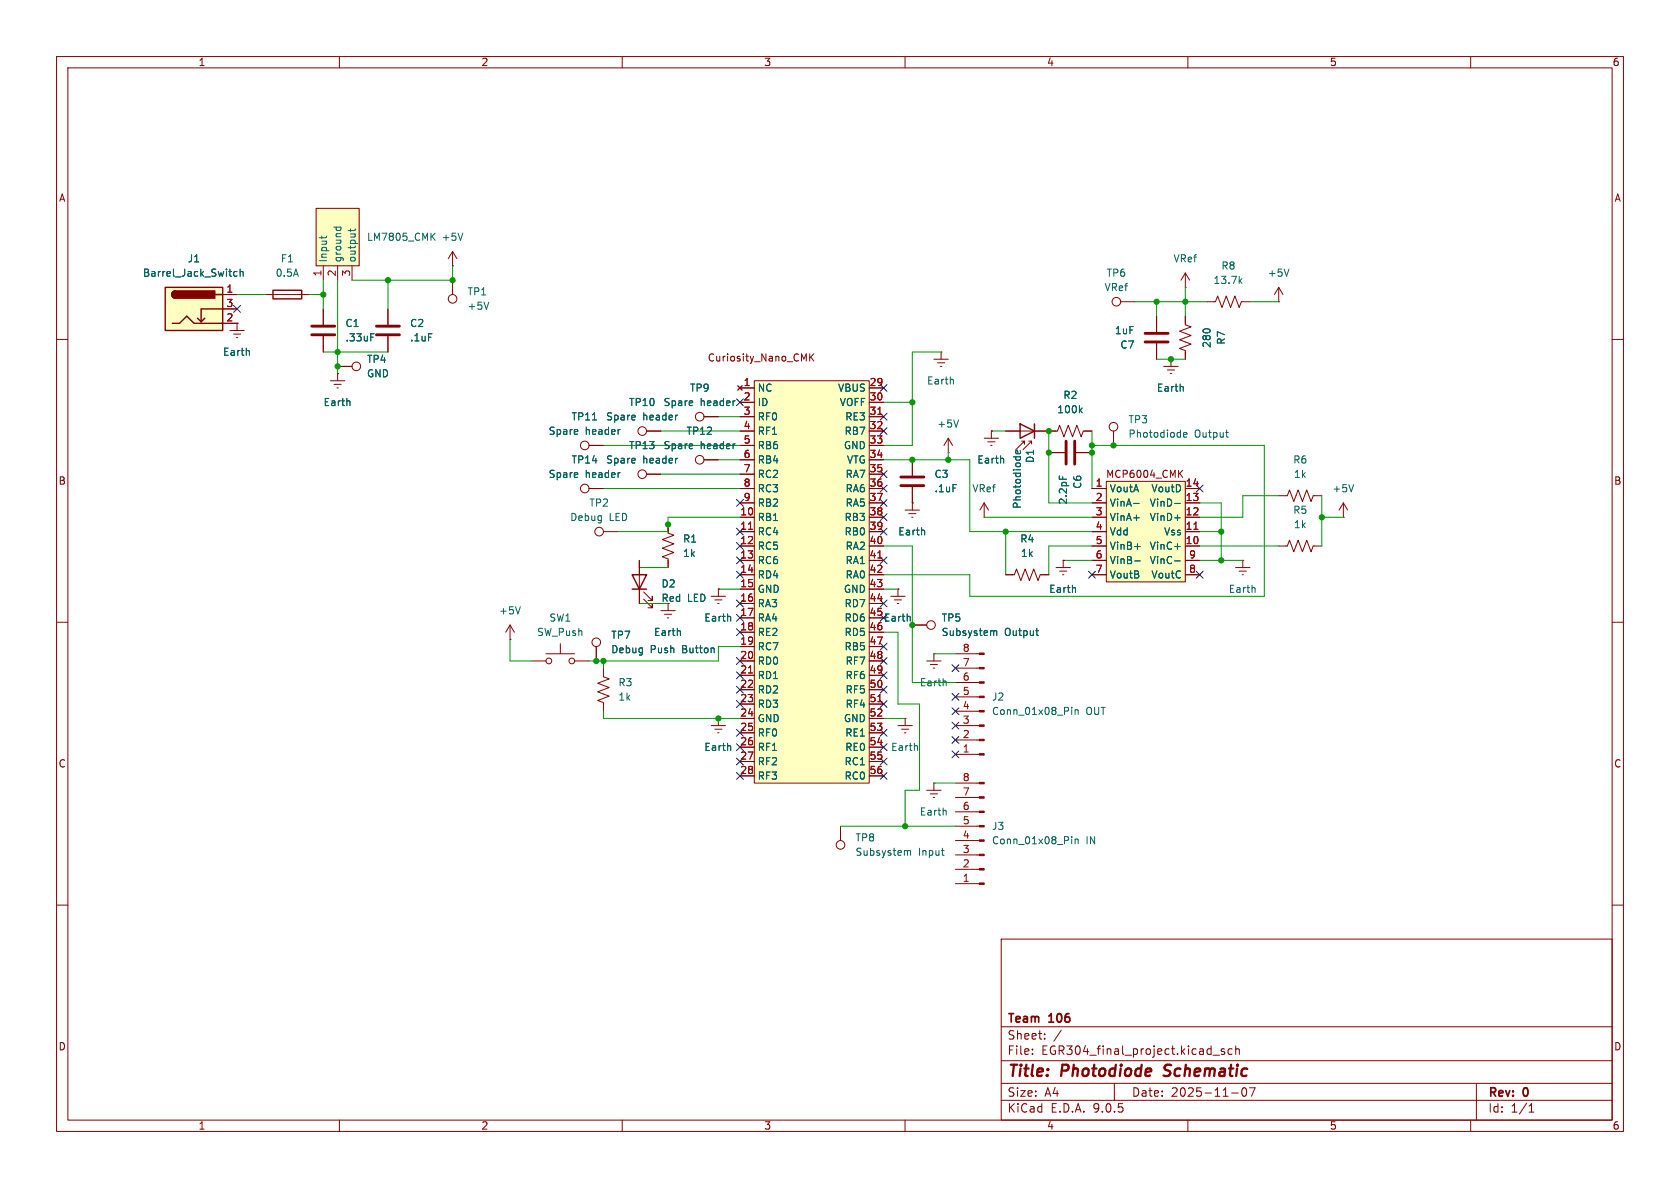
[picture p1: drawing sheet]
<svg xmlns="http://www.w3.org/2000/svg" width="297mm" height="210mm" viewBox="0 0 297 210" stroke-linecap="round" stroke-linejoin="round" font-family="sans-serif">
<g fill="none" stroke="#840000" stroke-width=".18">
<path d="M10 10h277v190h-277zM12 12h273v186h-273zM60 10v2M110 10v2M160 10v2M210 10v2M260 10v2M10 60h2M114.3 76.2h2.5M124.5 73.7h2.5M167.6 77.5l-.7 1.2M167.6 77.5l.8 1.2"/>
<path d="M167.6 77.5v2.5M174 77.5h2.5M174.6 78.1h1.3M175.1 78.7h.3M175.3 76.2h.1M175.3 76.2v1.3M177.8 76.2h9.1l.4-1 .8 2 .7-2 .8 2 .8-2 .7 2 .4-1h1.5M180.6 78h.5v.5v-.5l-1.5 1.5M181.9 78h.5M182.4 78.5v-.5l-1.6 1.5M285 60h2M124.5 81.3h2.5"/>
<path d="M161.3 81.3v2.8M161.3 86.1v2.8M167.6 80h.1M174 91.4h.1M174 88.9l-.8 1.3M174 88.9l.8 1.3M174 88.9v2.5M185.4 80h2.8M190.2 80h2.8M10 110h2M94 116.8h2.5M96.5 115.6h5.1"/>
<path d="M99.1 113.8v1.8M101.6 116.8h2.5M157.5 105.4h2.5M158.1 106h1.3M158.6 106.7h.3M158.7 104.1h.1M158.7 104.1v1.3M285 110h2M10 160h2M177 166h108v32h-108zM285 160h2M60 198v2"/>
<path d="M110 198v2M160 198v2M177 194.5h108M177 191.5h108M177 187.5h108M177 181.5h108M182.5 186.3v.1M182.5 185.5v.1M184.7 183.6v.1M184.7 182.8v.1M187.6 182.1l-1.3 2M197 191.5v3"/>
<path d="M210 198v2M214.5 186.5h1.1M216.5 185.5l-.4-.1-.2 .2 .1 .2 .5 .2v.3h-.6M217.7 193.2h1.2M217.8 185.5l-.4-.1-.3 .3v.4l.1 .2h.6M218.5 185.5l.2-.1 .3 .1 .1 .9M218.5 184.9v1.5M219.7 192.4l.2-.1a.81 .81 0 0 1 .6 .6 .81 .81 0 0 1-.3 .8l-.2 .1a.81 .81 0 0 1-.3-1.4zM220.9 192.3h1l-.7 1.5M260 198v2M261 191.5v6.5M270.3 196.6h.9"/>
<path d="M270.3 195.5l.4-.4v1.5"/>
<circle cx="113.5" cy="76.2" r=".76"/>
<circle cx="123.7" cy="73.7" r=".76"/>
<circle cx="123.7" cy="81.3" r=".76"/>
<circle cx="97" cy="116.8" r=".51"/>
<circle cx="101.1" cy="116.8" r=".51"/>
</g>
<path d="M205.7 190.1l.3 .1M206 188.4l-.1 .4v.2" fill="none" stroke="#840000" stroke-width=".4"/>
<path d="M188.5 78v4M190 78v4M159.3 85.9h4M159.3 84.3h4" fill="none" stroke="#840000" stroke-width=".51"/>
<path d="M119.7 73.4h.1M129.8 70.9h.2M129.8 78.5h.2M169.5 74.2l-.5 1.3M180.4 79.7v.3l-.2 .2-.6-.1v-.4l.3-.1 .1 .6M191 72.5l.3 .5M191.3 72.1l-.5 .5M177.4 81.1v.8M187.3 84.1v.6M160.9 109v.8" fill="none" stroke="#006464" stroke-width=".18"/>
<path d="M180.3 74.9l2.6 1.3-2.6 1.3zM182.9 74.9v2.6" fill="none" stroke="#840000" stroke-width=".25"/>
<path d="M195.6 85.1h13.9v17.8h-13.9z" fill="#ffffc2"/>
<g fill="none" stroke="#840000" stroke-width=".18">
<path d="M104.1 78.7h2.6M104.1 86.4h2.6M106.7 94h2.5M114.3 83.8h2.5M193 86.4h2.6M193 88.9h2.6M193 91.4h2.6M193 94h2.6M193 96.5h2.6M193 99.1h2.6M195.6 85.1h13.9v17.8h-13.9zM208.5 83.7l.6 .7"/>
<path d="M209.1 83.1l-.7 .8M209.5 86.4h2.6M209.5 88.9h2.6M209.5 91.4h2.6M209.5 94h2.6M209.5 96.5h2.6M209.5 99.1h2.6M90.2 113h.1M90.2 110.5l-.8 1.3M90.2 110.5l.7 1.3M90.2 110.5v2.5M105.4 114.3v2.5"/>
<path d="M106.7 118.1v1.5l1 .4-2 .8 2 .7-2 .8 2 .8-2 .7 1 .4v1.5M116.8 108h2.6M117.5 108.6h1.2M118 109.2h.2M118.1 106.7v1.3M125.7 105.4h2.6M126.4 106h1.2M126.9 106.7h.2M127 104.1h.1M127 104.1v1.3M161.3 110.5h2.5M163.8 116.8h2.6"/>
<path d="M164.5 117.5h1.2M165 118.1h.2M165.1 115.6h.1M165.1 115.6v1.2M193 101.6h2.6M209.5 101.6h2.6"/>
<circle cx="103.4" cy="78.7" r=".76"/>
<circle cx="103.4" cy="86.4" r=".76"/>
<circle cx="105.9" cy="94" r=".76"/>
<circle cx="113.5" cy="83.8" r=".76"/>
<circle cx="105.4" cy="113.5" r=".76"/>
<circle cx="164.6" cy="110.5" r=".76"/>
</g>
<g fill="none" stroke="#006464" stroke-width=".18">
<path d="M104.7 74.2h.8M109.5 75.9h.1M109.5 83.6h.1M119.7 81h.1M200.4 89h1M200.6 96.6h1M200.6 99.2h1M207.7 89h.9M207.7 96.6h.9M207.7 99.2h.9M207.7 91.5h.9M92 107.3l-.4 1.2"/>
<path d="M120.2 111.6l.1 .7M129.1 109l.1 .8M175.6 111.6l.1 .1M175.7 111.7v.6M175.7 111.7l.2-.2 .3 .1v.7M183.1 111.5h.5M183.5 112.3h.1M167.2 120.4l.1 .8"/>
</g>
<path d="M211.1 93.6h.7" fill="none" stroke="#a90000" stroke-width=".18"/>
<path d="M55.9 36.8h7.6v10.2h-7.6z" fill="#ffffc2"/>
<g fill="none" stroke="#840000" stroke-width=".18">
<path d="M55.9 36.8h7.6v10.2h-7.6zM57.1 47v2.5M59.7 47v2.5M62.2 47v2.5M165.1 63.5h2.5M165.7 64.1h1.3M166.2 64.8h.3M166.4 62.2h.1M166.4 62.2v1.3M113 99.1v7.6M118.1 92.7v1.5l1 .4-2 .8 2 .7-2 .8 2 .8-2 .7 1 .4v1.5M188 99.1h.1"/>
<path d="M188 99.1v1.2M219.7 99.1h.1M219.7 99.1v1.2M226.1 96.5h1.5l.4-1 .7 2 .8-2 .8 2 .7-2 .8 2 .4-1h1.5M226.1 87.6h1.5l.4-1 .7 2 .8-2 .8 2 .7-2 .8 2 .4-1h1.5M237.5 91.4h.1M237.5 88.9l-.8 1.3M237.5 88.9l.8 1.3M237.5 88.9v2.5M113.8 105.9l1.5 1.5v-.7v.7h-.7M113.8 104.6l1.5 1.6v-.8v.8h-.7M168.9 118.1h4.2"/>
<path d="M168.9 115.6h4.2M177.8 101.6h1.5l.4-1 .8 2 .7-2 .8 2 .8-2 .7 2 .4-1h1.5M186.7 100.3h2.5M187.3 101h1.3M187.8 101.6h.3M218.4 100.3h2.6M219.1 101h1.2M219.6 101.6h.2M158.7 128.3h2.6M159.4 128.9h1.3M159.9 129.5h.2M160 127h.1"/>
<path d="M160 127v1.3M163.8 139.7h2.6M165.1 138.4h.1M165.1 138.4v1.3M168.9 128.3h4.2M168.9 133.4h4.2M168.9 130.8h4.2M168.9 125.7h4.2M168.9 123.2h4.2M168.9 120.7h4.2M148.6 146.1v2.5M164.5 140.3h1.2"/>
<path d="M165 141h.2"/>
<circle cx="148.6" cy="149.4" r=".76"/>
</g>
<g fill="none" stroke="#006464" stroke-width=".18">
<path d="M56.9 41.7v.5M57.7 41.7v.3M59 40.2h1.3M59.5 40.2l-.1 .3M60.2 40.2l.1 .3M62 40.5v.4M62.8 40.5l-.2 .3h-1.1M76.4 41.8l.5 .7M76.9 41.2l-.7 .7M168.5 67.1v.8M239.3 85.7l-.4 1.2M190.1 103.9v.8"/>
<path d="M221.8 103.9l.1 .8M162.1 131.9l.1 .8M189.5 125v.2M189.5 125.5v.8M190.1 125.5v.8M190.1 125.6l.1-.1h.4v.8M160.4 150.4v.1M160.4 150.5v.7M160.4 150.5l.2-.1h.3l.1 .8M166.4 150.4h.5M166.8 151.2h.1M167.2 143.3l.1 .8"/>
</g>
<path d="M111.8 101.6h2.5l-1.3 2.5zM111.8 104.1h2.5" fill="none" stroke="#840000" stroke-width=".25"/>
<g fill="#840000" stroke="#840000" stroke-width=".18">
<path d="M173.1 133.2h.9v.3h-.9z"/>
<path d="M173.1 130.7h.9v.2h-.9z"/>
<path d="M173.1 128.1h.9v.3h-.9z"/>
<path d="M173.1 125.6h.9v.3h-.9z"/>
<path d="M173.1 123.1h.9v.2h-.9z"/>
<path d="M173.1 120.5h.9v.3h-.9z"/>
<path d="M173.1 118h.9v.2h-.9z"/>
<path d="M173.1 115.4h.9v.3h-.9z"/>
</g>
<path d="M133.3 67.3h20.4v71.1h-20.4z" fill="#ffffc2"/>
<g fill="none" stroke="#840000" stroke-width=".18">
<path d="M47 52.1h7.6M57.1 54.6v2.8M57.1 59.4v2.8M68.6 54.6v2.8M68.6 59.4v2.8M80 47h.1M80 44.5l-.8 1.2M80 44.5l.8 1.2M80 44.5v2.5M80 49.5v2.6M198.1 53.3h2.6M204.5 55.9v2.8"/>
<path d="M209.5 50.8h.1M209.5 55.9v1.5l1.1 .4-2.1 .7 2.1 .8-2.1 .8 2.1 .7-2.1 .8 1 .4v1.5M209.5 48.3l-.7 1.2M209.5 48.3l.8 1.2M209.5 48.3v2.5M213.4 53.3h1.5l.4-1 .7 2.1 .8-2.1 .8 2.1 .7-2.1 .8 2.1 .4-1.1h1.5M226.1 53.3h.1M226.1 50.8l-.8 1.3M226.1 50.8l.7 1.3M226.1 50.8v2.5M58.4 67.3h2.6M59.1 67.9h1.2"/>
<path d="M59.6 68.6h.2M59.7 66h.1M59.7 64.8h2.5M59.7 66v1.3M130.4 68.2l.8 .8M130.8 68.6h2.5M130.8 71.1h2.5M130.8 73.7h2.5M130.8 76.2h2.5M130.8 78.7h2.5M131.2 68.2l-.8 .8M133.3 67.3h20.4v71.1h-20.4z"/>
<path d="M143.1 62.6v1.2M143.3 63.1l.6 .7M143.9 62.6l-.8 .7M153.7 68.6h2.5M153.7 71.1h2.5M153.7 73.7h2.5M153.7 76.2h2.5M153.7 78.7h2.5M196.8 76.2v2.5M204.5 60.7v2.8M205.7 64.8h2.6M206.4 65.4h1.2"/>
<path d="M206.9 66h.2M207 63.5h.1M207 63.5v1.3M130.8 81.3h2.5M130.8 83.8h2.5M130.8 86.4h2.5M130.8 88.9h2.5M130.8 91.4h2.5M130.8 94h2.5M130.8 96.5h2.5M130.8 99.1h2.5M153.7 81.3h2.5"/>
<path d="M153.7 83.8h2.5M153.7 86.4h2.5M153.7 88.9h2.5M153.7 91.4h2.5M153.7 94h2.5M153.7 96.5h2.5M153.7 99.1h2.5M130.8 101.6h2.5M130.8 104.1h2.5M130.8 106.7h2.5M130.8 109.2h2.5M130.8 111.8h2.5"/>
<path d="M130.8 114.3h2.5M130.8 116.8h2.5M130.8 119.4h2.5M153.7 101.6h2.5M153.7 104.1h2.5M153.7 106.7h2.5M153.7 109.2h2.5M153.7 111.8h2.5M153.7 114.3h2.5M153.7 116.8h2.5M153.7 119.4h2.5M125.7 128.3h2.6"/>
<path d="M126.4 128.9h1.2M126.9 129.5h.2M127 127h.1M127 127v1.3M130.8 121.9h2.5M130.8 124.5h2.5M130.8 127h2.5M130.8 129.5h2.5M130.8 132.1h2.5M130.8 134.6h2.5M130.8 137.2h2.5M153.7 121.9h2.5"/>
<path d="M153.7 124.5h2.5M153.7 127h2.5M153.7 129.5h2.5M153.7 132.1h2.5M153.7 134.6h2.5M153.7 137.2h2.5M168.9 138.4h4.2M168.9 156.2h4.2M168.9 153.7h4.2M168.9 151.1h4.2M168.9 148.6h4.2M168.9 146.1h4.2"/>
<path d="M168.9 143.5h4.2M168.9 141h4.2"/>
<circle cx="80" cy="52.8" r=".76"/>
<circle cx="197.4" cy="53.3" r=".76"/>
<circle cx="63" cy="64.8" r=".76"/>
<circle cx="196.8" cy="75.4" r=".76"/>
</g>
<path d="M155.2 73.2h.7M132.3 93.6h.7M155.2 98.6h.7M132.3 119h.7M155.2 124h.7" fill="none" stroke="#a90000" stroke-width=".18"/>
<g fill="none" stroke="#006464" stroke-width=".18">
<path d="M65.5 59h.7M81.8 41.2l-.4 1.3M86.4 53.4l-.4 1.3M219.2 49.6l.4 .5M219.6 49.3l-.5 .4M227.9 47.6l-.4 1.2M61.8 70.9l.1 .8M209.1 68.4l.1 .8M209.2 76.9l.6-.2v-.2l-.4-.1-.2 .2 .1 .6h.5M216.7 76.4h.5M217 77.3h.2M129.1 131.9l.1 .8"/>
<path d="M189.5 147.9v.1M189.5 148.3v.9M190.1 148.3v.9M190.1 148.4l.1-.1 .4 .1v.8"/>
</g>
<g fill="#840000" stroke="#840000" stroke-width=".18">
<path d="M173.1 156.1h.9v.2h-.9z"/>
<path d="M173.1 153.5h.9v.3h-.9z"/>
<path d="M173.1 151h.9v.3h-.9z"/>
<path d="M173.1 148.5h.9v.2h-.9z"/>
<path d="M173.1 145.9h.9v.3h-.9z"/>
<path d="M173.1 143.4h.9v.2h-.9z"/>
<path d="M173.1 140.8h.9v.3h-.9z"/>
<path d="M173.1 138.3h.9v.3h-.9z"/>
</g>
<path d="M55.1 57.7h4.1M55.1 59.2h4.1M66.5 57.7h4.1M66.5 59.2h4.1M202.4 58.9h4.1M202.4 60.5h4.1" fill="none" stroke="#840000" stroke-width=".51"/>
<path d="M48.3 51.3h5v1.5h-5z" fill="none" stroke="#840000" stroke-width=".25"/>
<path d="M29.2 50.8h10.2v7.6h-10.2z" fill="#ffffc2"/>
<path d="M29.2 50.8h10.2v7.6h-10.2zM30.5 57.2h1.2l1.3-1.3 1.3 1.3h5.1M31 51.4a.64 .64 0 0 0-.6 .7 .64 .64 0 0 0 .6 .6M36.2 56.3l-.6 .6M38.1 52.1h1.3M39.4 54.6h-3.8v2.3l-.7-.6" fill="none" stroke="#840000" stroke-width=".25"/>
<g fill="#840000" stroke="#840000" stroke-width=".25">
<path d="M30.5 51.6l.5-.2v1.3a.63 .63 0 0 1-.6-.4 .63 .63 0 0 1 .1-.7z"/>
<path d="M31 51.4h7v1.3h-7z"/>
</g>
<g fill="none" stroke="#840000" stroke-width=".18">
<path d="M39.4 52.1h2.5M39.4 54.6h2.5M39.4 57.2h2.5M40.6 58.4h2.6M41.3 59.1h1.2M41.8 59.7h.2M41.9 57.2h.1M41.9 57.2v1.2M57.1 54.6v2.8M57.1 59.4v2.8M68.6 54.6v2.8M68.6 59.4v2.8"/>
<path d="M204.5 55.9v2.8M209.5 55.9v1.3M59.7 66h.1M59.7 64.8h2.5M104.1 78.7h2.6M114.3 76.2h2.5M124.5 73.7h2.5M130.4 68.2l.8 .8M130.8 68.6h2.5M130.8 71.1h2.5M130.8 73.7h2.5M130.8 76.2h2.5"/>
<path d="M130.8 78.7h2.5M131.2 68.2l-.8 .8M153.7 68.6h2.5M153.7 71.1h2.5M153.7 73.7h2.5M153.7 76.2h2.5M153.7 78.7h2.5M175.3 76.2h.1M177.8 76.2h2.5M182.9 76.2h3.8M191.8 76.2h1.2M204.5 60.7v2.8"/>
<path d="M207 63.5h.1M209.5 62.2v1.3M104.1 86.4h2.6M113 99.1v2.5M114.3 83.8h2.5M118.1 92.7v1.3M118.1 99.1v1.2M124.5 81.3h2.5M130.8 91.4h2.5M130.8 81.3h2.5M130.8 83.8h2.5M130.8 86.4h2.5"/>
<path d="M130.8 88.9h2.5M130.8 94h2.5M130.8 96.5h2.5M130.8 99.1h2.5M153.7 91.4h2.5M153.7 81.3h2.5M153.7 83.8h2.5M153.7 86.4h2.5M153.7 88.9h2.5M153.7 94h2.5M153.7 96.5h2.5M153.7 99.1h2.5"/>
<path d="M160 90.2h2.6M160.7 90.8h1.2M161.2 91.4h.2M161.3 88.9h.1M161.3 81.3v2.8M161.3 86.1v4.1M185.4 80h2.8M188 99.1h.1M190.2 80h2.8M193 91.4h2.6M193 86.4h2.6M193 88.9h2.6"/>
<path d="M193 94h2.6M193 96.5h2.6M193 99.1h2.6M209.5 91.4h2.6M209.5 86.4h2.6M209.5 88.9h2.6M209.5 94h2.6M209.5 96.5h2.6M209.5 99.1h2.6M105.4 114.3v2.5M113 104.1v2.6M127 104.1h.1"/>
<path d="M130.8 101.6h2.5M130.8 104.1h2.5M130.8 106.7h2.5M130.8 109.2h2.5M130.8 111.8h2.5M130.8 114.3h2.5M130.8 116.8h2.5M130.8 119.4h2.5M153.7 101.6h2.5M153.7 104.1h2.5M153.7 106.7h2.5M153.7 109.2h2.5"/>
<path d="M153.7 111.8h2.5M153.7 114.3h2.5M153.7 116.8h2.5M153.7 119.4h2.5M158.7 104.1h.1M161.3 110.5h2.5M177.8 101.6h1.3M184.1 101.6h1.3M193 101.6h2.6M209.5 101.6h2.6M127 127h.1M130.8 121.9h2.5"/>
<path d="M130.8 124.5h2.5M130.8 127h2.5M130.8 129.5h2.5M130.8 132.1h2.5M130.8 134.6h2.5M130.8 137.2h2.5M153.7 121.9h2.5M153.7 124.5h2.5M153.7 127h2.5M153.7 129.5h2.5M153.7 132.1h2.5M153.7 134.6h2.5"/>
<path d="M153.7 137.2h2.5"/>
</g>
<g fill="none" stroke="#006464" stroke-width=".18">
<path d="M41.9 48.1l-.4-.1-.2 .2 .1 .6h.5M42.5 48.1l.1-.1 .3 .1 .1 .7M42.5 47.6v1.2M65.5 59h.7M44 62l.1 .8M61.8 70.9l.1 .8M104.7 74.2h.8M109.5 75.9h.1M119.7 73.4h.1M129.8 70.9h.2M129.8 78.5h.2M180.4 79.7v.3l-.2 .2-.6-.1v-.4l.3-.1 .1 .6"/>
<path d="M191 72.5l.3 .5M191.3 72.1l-.5 .5M209.1 68.4l.1 .8M109.5 83.6h.1M119.7 81h.1M163.4 93.8l.1 .8M177.4 81.1v.8M187.3 84.1v.6M200.4 89h1M200.6 96.6h1M200.6 99.2h1M207.7 89h.9"/>
<path d="M207.7 96.6h.9M207.7 99.2h.9M207.7 91.5h.9M120.2 111.6l.1 .7M129.1 109l.1 .8M160.9 109v.8M175.6 111.6l.1 .1M175.7 111.7v.6M175.7 111.7l.2-.2 .3 .1v.7M183.1 111.5h.5M183.5 112.3h.1M190.1 103.9v.8"/>
<path d="M129.1 131.9l.1 .8"/>
</g>
<g fill="none" stroke="#009600" stroke-width=".18">
<path d="M41.9 52.1h5.1M54.6 52.1h2.5M57.1 49.5v5.1M59.7 49.5v16.5M68.6 49.5v5.1M80 47v2.5h-17.8M200.7 53.3h12.7M204.5 53.3v2.6M209.5 50.8v5.1M221 53.3h5.1M57.1 62.2h11.5M106.7 78.7h24.1"/>
<path d="M116.8 76.2h14M127 73.7h3.8M156.2 71.1h5.1M166.4 62.2h-5.1v16.5h-5.1M175.3 76.2h2.5M185.4 76.2v12.7h7.6M193 78.7h30.5v26.7h-52.1v-3.8h-15.2M193 76.2v10.2M204.5 63.5h5M106.7 86.4h24.1M113 99.1v1.2h5.1M116.8 83.8h14"/>
<path d="M127 81.3h3.8M130.8 91.4h-12.7v2.6h-8.9M156.2 81.3h15.2v12.7h21.6M156.2 96.5h5.1v24.2h7.6M167.6 80v1.3M174 91.4h19M177.8 94v7.6M188 99.1h5M193 96.5h-7.6v5.1M212.1 94h3.8M212.1 96.5h14M212.1 88.9h3.8v10.2"/>
<path d="M212.1 99.1h7.6M226.1 87.6h-6.4v3.8h-7.6M233.7 91.4h3.8M233.7 87.6v8.9M90.2 113v3.8h3.8M106.7 116.8v1.3M113 106.7h5.1M127 104.1h3.8M130.8 114.3h-3.8v2.5h-22.9M156.2 104.1h2.5M156.2 111.8h2.5v12.7h3.9v15.2h-2.6v6.4M165.1 115.6h3.8"/>
<path d="M106.7 125.7v1.3h24.1M156.2 127h3.8M165.1 138.4h3.8M148.6 146.1h20.3"/>
</g>
<g fill="none" stroke="#000084" stroke-width=".18">
<path d="M41.3 54l1.2 1.2M42.5 54l-1.2 1.2M130.2 70.5l1.2 1.2M131.4 70.5l-1.2 1.2M155.6 68l1.2 1.2M155.6 75.6l1.2 1.2M155.6 73.1l1.2 1.2M156.8 73.1l-1.2 1.2M156.8 68l-1.2 1.2M156.8 75.6l-1.2 1.2M130.2 98.5l1.2 1.2M130.2 95.9l1.2 1.2"/>
<path d="M130.2 93.4l1.2 1.2M130.2 88.3l1.2 1.2M131.4 98.5l-1.2 1.2M131.4 95.9l-1.2 1.2M131.4 93.4l-1.2 1.2M131.4 88.3l-1.2 1.2M155.6 98.5l1.2 1.2M155.6 93.4l1.2 1.2M155.6 83.2l1.2 1.2M155.6 88.3l1.2 1.2M155.6 90.8l1.2 1.2M155.6 85.8l1.2 1.2"/>
<path d="M156.8 98.5l-1.2 1.2M156.8 93.4l-1.2 1.2M156.8 83.2l-1.2 1.2M156.8 90.8l-1.2 1.2M156.8 85.8l-1.2 1.2M156.8 88.3l-1.2 1.2M211.5 85.8l1.2 1.2M212.7 85.8l-1.2 1.2M130.2 108.6l1.2 1.2M130.2 101l1.2 1.2M130.2 106.1l1.2 1.2M130.2 116.2l1.2 1.2"/>
<path d="M130.2 118.8l1.2 1.2M130.2 111.2l1.2 1.2M131.4 118.8l-1.2 1.2M131.4 108.6l-1.2 1.2M131.4 101l-1.2 1.2M131.4 106.1l-1.2 1.2M131.4 116.2l-1.2 1.2M131.4 111.2l-1.2 1.2M155.6 106.1l1.2 1.2M155.6 108.6l1.2 1.2M155.6 113.7l1.2 1.2M155.6 116.2l1.2 1.2"/>
<path d="M155.6 118.8l1.2 1.2M156.8 106.1l-1.2 1.2M156.8 108.6l-1.2 1.2M156.8 113.7l-1.2 1.2M156.8 116.2l-1.2 1.2M156.8 118.8l-1.2 1.2M168.3 117.5l1.2 1.2M169.5 117.5l-1.2 1.2M192.4 101l1.2 1.2M193.6 101l-1.2 1.2M211.5 101l1.2 1.2M212.7 101l-1.2 1.2"/>
<path d="M130.2 123.9l1.2 1.2M130.2 134l1.2 1.2M130.2 131.5l1.2 1.2M130.2 128.9l1.2 1.2M130.2 136.6l1.2 1.2M130.2 121.3l1.2 1.2M131.4 131.5l-1.2 1.2M131.4 134l-1.2 1.2M131.4 123.9l-1.2 1.2M131.4 128.9l-1.2 1.2M131.4 136.6l-1.2 1.2M131.4 121.3l-1.2 1.2"/>
<path d="M155.6 121.3l1.2 1.2M155.6 123.9l1.2 1.2M155.6 128.9l1.2 1.2M155.6 134l1.2 1.2M155.6 136.6l1.2 1.2M155.6 131.5l1.2 1.2M156.8 121.3l-1.2 1.2M156.8 123.9l-1.2 1.2M156.8 128.9l-1.2 1.2M156.8 134l-1.2 1.2M156.8 136.6l-1.2 1.2M156.8 131.5l-1.2 1.2"/>
<path d="M168.3 122.6l1.2 1.2M168.3 125.1l1.2 1.2M168.3 127.7l1.2 1.2M168.3 130.2l1.2 1.2M168.3 132.7l1.2 1.3M169.5 122.6l-1.2 1.2M169.5 125.1l-1.2 1.2M169.5 127.7l-1.2 1.2M169.5 130.2l-1.2 1.2M169.5 132.7l-1.2 1.3"/>
</g>
<path d="M155.2 73.2h.7M132.3 93.6h.7M155.2 98.6h.7M211.1 93.6h.7M132.3 119h.7M155.2 124h.7" fill="none" stroke="#a90000" stroke-width=".18"/>
<g fill="#009600" stroke="#009600" stroke-width=".18">
<circle cx="177.8" cy="94" r=".46"/>
<circle cx="161.3" cy="110.5" r=".46"/>
<circle cx="127" cy="127" r=".46"/>
<circle cx="161.3" cy="81.3" r=".46"/>
<circle cx="161.3" cy="71.1" r=".46"/>
<circle cx="167.6" cy="81.3" r=".46"/>
<circle cx="215.9" cy="94" r=".46"/>
<circle cx="196.8" cy="78.7" r=".46"/>
<circle cx="215.9" cy="99.1" r=".46"/>
<circle cx="233.7" cy="91.4" r=".46"/>
<circle cx="59.7" cy="62.2" r=".46"/>
<circle cx="59.7" cy="64.8" r=".46"/>
<circle cx="57.1" cy="52.1" r=".46"/>
<circle cx="68.6" cy="49.5" r=".46"/>
<circle cx="80" cy="49.5" r=".46"/>
<circle cx="193" cy="80" r=".46"/>
<circle cx="193" cy="78.7" r=".46"/>
<circle cx="105.4" cy="116.8" r=".46"/>
<circle cx="106.7" cy="116.8" r=".46"/>
<circle cx="118.1" cy="92.7" r=".46"/>
<circle cx="160" cy="146.1" r=".46"/>
<circle cx="185.4" cy="80" r=".46"/>
<circle cx="185.4" cy="76.2" r=".46"/>
<circle cx="204.5" cy="53.3" r=".46"/>
<circle cx="209.5" cy="53.3" r=".46"/>
<circle cx="207" cy="63.5" r=".46"/>
</g>
<g font-size="2.8" fill="#840000">
<text x="178" y="190.9">Title:</text>
<text x="187.7" y="190.9">Photodiode</text>
<text x="206.6" y="190.9">Schematic</text>
</g>
<g font-size="2.1" fill="#840000">
<text x="178" y="184">Sheet:</text>
<text x="178" y="181.2">Team</text>
<text x="185.5" y="181.2">106</text>
<text x="178" y="186.7">File:</text>
<text x="184.1" y="186.7">EGR304_final_project.kicad_sch</text>
<text x="178" y="196.9">KiCad</text>
<text x="178" y="194.1">Size:</text>
<text x="184.7" y="194.1">A4</text>
<text x="185.7" y="196.9">E.D.A.</text>
<text x="193.3" y="196.9">9.0.5</text>
<text x="200" y="194.1">Date:</text>
<text x="207" y="194.1">2025-11-07</text>
<text x="263" y="194.3">Rev:</text>
<text x="263" y="196.9">Id:</text>
<text x="267.1" y="196.9">1/1</text>
<text x="269.4" y="194.3">0</text>
</g>
<g font-size="1.8" fill="#840000">
<text x="35" y="11.9">1</text>
<text x="85" y="11.9">2</text>
<text x="135" y="11.9">3</text>
<text x="185" y="11.9">4</text>
<text x="235" y="11.9">5</text>
<text x="285" y="11.9">6</text>
<text x="10.3" y="35.9">A</text>
<text x="285.3" y="35.9">A</text>
<text x="125" y="64.1">Curiosity_Nano_CMK</text>
<text x="10.3" y="85.9">B</text>
<text x="195.4" y="84.7">MCP6004_CMK</text>
<text x="285.3" y="85.9">B</text>
<text x="10.3" y="135.9">C</text>
<text x="285.3" y="135.9">C</text>
<text x="10.3" y="185.9">D</text>
<text x="285.3" y="185.9">D</text>
<text x="35" y="199.9">1</text>
<text x="85" y="199.9">2</text>
<text x="135" y="199.9">3</text>
<text x="185" y="199.9">4</text>
<text x="235" y="199.9">5</text>
<text x="285" y="199.9">6</text>
</g>
<g font-size="1.8" fill="#006464">
<text x="33.1" y="46.6">J1</text>
<text x="49.5" y="46.6">F1</text>
<text x="58" y="46.5" transform="rotate(-90 58 46.5)">Input</text>
<text x="60.6" y="46.5" transform="rotate(-90 60.6 46.5)">ground</text>
<text x="63.1" y="46.5" transform="rotate(-90 63.1 46.5)">output</text>
<text x="64.8" y="42.8">LM7805_CMK</text>
<text x="78" y="42.8">+5V</text>
<text x="207.4" y="46.6">VRef</text>
<text x="215.8" y="47.9">R8</text>
<text x="25.2" y="49.1">Barrel_Jack_Switch</text>
<text x="48.6" y="49.1">0.5A</text>
<text x="82.6" y="52.4">TP1</text>
<text x="195.2" y="51.7">VRef</text>
<text x="195.5" y="49.1">TP6</text>
<text x="214.4" y="50.4">13.7k</text>
<text x="224" y="49.1">+5V</text>
<text x="61" y="58">C1</text>
<text x="72.4" y="58">C2</text>
<text x="82.6" y="55">+5V</text>
<text x="197" y="59.3">1uF</text>
<text x="39.3" y="63.1">Earth</text>
<text x="61" y="60.6">.33uF</text>
<text x="64.8" y="64.4">TP4</text>
<text x="72.4" y="60.6">.1uF</text>
<text x="198" y="61.8">C7</text>
<text x="214.2" y="61.6" transform="rotate(-90 214.2 61.6)">280</text>
<text x="216.8" y="61" transform="rotate(-90 216.8 61)">R7</text>
<text x="57.1" y="72">Earth</text>
<text x="64.8" y="66.9">GND</text>
<text x="111.1" y="72">TP10</text>
<text x="117.2" y="72">Spare</text>
<text x="121.9" y="69.4">TP9</text>
<text x="123.8" y="72">header</text>
<text x="133.9" y="69.4">NC</text>
<text x="133.9" y="72">ID</text>
<text x="148.1" y="69.4">VBUS</text>
<text x="148.4" y="72">VOFF</text>
<text x="163.8" y="68.2">Earth</text>
<text x="187.9" y="70.7">R2</text>
<text x="204.4" y="69.4">Earth</text>
<text x="96.9" y="77.1">Spare</text>
<text x="100.9" y="74.5">TP11</text>
<text x="103.4" y="77.1">header</text>
<text x="107.1" y="74.5">Spare</text>
<text x="113.6" y="74.5">header</text>
<text x="121.3" y="77.1">TP12</text>
<text x="133.9" y="74.5">RF0</text>
<text x="133.9" y="77.1">RF1</text>
<text x="149.2" y="77.1">RB7</text>
<text x="149.3" y="74.5">RE3</text>
<text x="165.6" y="75.8">+5V</text>
<text x="186.8" y="73.3">100k</text>
<text x="199.4" y="75">TP3</text>
<text x="199.4" y="77.6">Photodiode</text>
<text x="211.2" y="77.6">Output</text>
<text x="100.9" y="82.1">TP14</text>
<text x="107.1" y="82.1">Spare</text>
<text x="111.1" y="79.6">TP13</text>
<text x="113.6" y="82.1">header</text>
<text x="117.2" y="79.6">Spare</text>
<text x="123.8" y="79.6">header</text>
<text x="133.9" y="79.6">RB6</text>
<text x="133.9" y="82.1">RB4</text>
<text x="149.1" y="79.6">GND</text>
<text x="149.6" y="82.1">VTG</text>
<text x="172.7" y="82.1">Earth</text>
<text x="183" y="81.9" transform="rotate(-90 183 81.9)">D1</text>
<text x="228.5" y="82.1">R6</text>
<text x="96.9" y="84.7">Spare</text>
<text x="103.4" y="84.7">header</text>
<text x="104.1" y="89.8">TP2</text>
<text x="133.9" y="84.7">RC2</text>
<text x="133.9" y="87.2">RC3</text>
<text x="133.9" y="89.8">RB2</text>
<text x="149.4" y="84.7">RA7</text>
<text x="149.4" y="87.2">RA6</text>
<text x="149.4" y="89.8">RA5</text>
<text x="165.1" y="84.7">C3</text>
<text x="165.1" y="87.2">.1uF</text>
<text x="171.8" y="87.2">VRef</text>
<text x="188.8" y="89.3" transform="rotate(-90 188.8 89.3)">2.2pF</text>
<text x="191.4" y="86.5" transform="rotate(-90 191.4 86.5)">C6</text>
<text x="196.1" y="87.2">VoutA</text>
<text x="196.1" y="89.8">VinA-</text>
<text x="203.2" y="89.8">VinD-</text>
<text x="203.5" y="87.2">VoutD</text>
<text x="228.6" y="84.7">1k</text>
<text x="235.5" y="87.2">+5V</text>
<text x="100.7" y="92.3">Debug</text>
<text x="107.7" y="92.3">LED</text>
<text x="133.9" y="92.3">RB1</text>
<text x="133.9" y="94.8">RC4</text>
<text x="149.2" y="92.3">RB3</text>
<text x="149.2" y="94.8">RB0</text>
<text x="158.7" y="94.8">Earth</text>
<text x="180.7" y="90" transform="rotate(-90 180.7 90)">Photodiode</text>
<text x="196.1" y="92.3">VinA+</text>
<text x="196.1" y="94.8">Vdd</text>
<text x="203.2" y="92.3">VinD+</text>
<text x="205.7" y="94.8">Vss</text>
<text x="228.5" y="91">R5</text>
<text x="228.6" y="93.6">1k</text>
<text x="120.7" y="96.1">R1</text>
<text x="120.7" y="98.7">1k</text>
<text x="133.9" y="97.4">RC5</text>
<text x="133.9" y="99.9">RC6</text>
<text x="149.4" y="97.4">RA2</text>
<text x="149.4" y="99.9">RA1</text>
<text x="180.3" y="96.1">R4</text>
<text x="180.4" y="98.7">1k</text>
<text x="196.1" y="97.4">VinB+</text>
<text x="196.1" y="99.9">VinB-</text>
<text x="203.2" y="97.4">VinC+</text>
<text x="203.2" y="99.9">VinC-</text>
<text x="116.8" y="104.1">D2</text>
<text x="116.8" y="106.6">Red</text>
<text x="121.5" y="106.6">LED</text>
<text x="133.9" y="102.5">RD4</text>
<text x="133.9" y="105">GND</text>
<text x="133.9" y="107.5">RA3</text>
<text x="149.1" y="105">GND</text>
<text x="149.2" y="107.5">RD7</text>
<text x="149.4" y="102.5">RA0</text>
<text x="185.4" y="105">Earth</text>
<text x="196.1" y="102.5">VoutB</text>
<text x="203.5" y="102.5">VoutC</text>
<text x="217.1" y="105">Earth</text>
<text x="88.1" y="108.8">+5V</text>
<text x="94.8" y="112.6">SW_Push</text>
<text x="97" y="110.1">SW1</text>
<text x="108" y="113.1">TP7</text>
<text x="115.5" y="112.6">Earth</text>
<text x="124.4" y="110.1">Earth</text>
<text x="133.9" y="110.1">RA4</text>
<text x="133.9" y="112.6">RE2</text>
<text x="149.2" y="110.1">RD6</text>
<text x="149.2" y="112.6">RD5</text>
<text x="156.2" y="110.1">Earth</text>
<text x="166.4" y="110.1">TP5</text>
<text x="166.4" y="112.6">Subsystem</text>
<text x="177.6" y="112.6">Output</text>
<text x="108" y="115.7">Debug</text>
<text x="114.9" y="115.7">Push</text>
<text x="120.7" y="115.7">Button</text>
<text x="133.9" y="115.2">RC7</text>
<text x="133.9" y="117.7">RD0</text>
<text x="149.2" y="115.2">RB5</text>
<text x="149.4" y="117.7">RF7</text>
<text x="109.2" y="121.5">R3</text>
<text x="109.2" y="124.1">1k</text>
<text x="133.9" y="120.2">RD1</text>
<text x="133.9" y="122.8">RD2</text>
<text x="133.9" y="125.3">RD3</text>
<text x="149.4" y="120.2">RF6</text>
<text x="149.4" y="122.8">RF5</text>
<text x="149.4" y="125.3">RF4</text>
<text x="162.5" y="121.5">Earth</text>
<text x="175.3" y="124.1">J2</text>
<text x="133.9" y="127.9">GND</text>
<text x="133.9" y="130.4">RF0</text>
<text x="149.1" y="127.9">GND</text>
<text x="149.3" y="130.4">RE1</text>
<text x="175.3" y="126.6">Conn_01x08_Pin</text>
<text x="192" y="126.6">OUT</text>
<text x="124.4" y="132.9">Earth</text>
<text x="133.9" y="132.9">RF1</text>
<text x="133.9" y="135.5">RF2</text>
<text x="149.2" y="135.5">RC1</text>
<text x="149.3" y="132.9">RE0</text>
<text x="157.4" y="132.9">Earth</text>
<text x="133.9" y="138">RF3</text>
<text x="149.2" y="138">RC0</text>
<text x="151.1" y="148.9">TP8</text>
<text x="162.5" y="144.4">Earth</text>
<text x="175.3" y="146.9">J3</text>
<text x="175.3" y="149.5">Conn_01x08_Pin</text>
<text x="192" y="149.5">IN</text>
<text x="151.1" y="151.5">Subsystem</text>
<text x="162.3" y="151.5">Input</text>
</g>
<g font-size="1.8" fill="#a90000">
<text x="39.9" y="51.8">1</text>
<text x="56.9" y="49" transform="rotate(-90 56.9 49)">1</text>
<text x="59.4" y="49" transform="rotate(-90 59.4 49)">2</text>
<text x="62" y="49" transform="rotate(-90 62 49)">3</text>
<text x="39.9" y="54.4">3</text>
<text x="39.9" y="56.9">2</text>
<text x="131.4" y="68.3">1</text>
<text x="131.4" y="70.9">2</text>
<text x="153.6" y="68.3">29</text>
<text x="153.6" y="70.9">30</text>
<text x="131.4" y="73.4">3</text>
<text x="131.4" y="75.9">4</text>
<text x="153.6" y="73.4">31</text>
<text x="153.6" y="75.9">32</text>
<text x="131.4" y="78.5">5</text>
<text x="131.4" y="81">6</text>
<text x="131.4" y="83.6">7</text>
<text x="153.6" y="78.5">33</text>
<text x="153.6" y="81">34</text>
<text x="153.6" y="83.6">35</text>
<text x="131.4" y="86.1">8</text>
<text x="131.4" y="88.6">9</text>
<text x="153.6" y="86.1">36</text>
<text x="153.6" y="88.6">37</text>
<text x="193.6" y="86.1">1</text>
<text x="193.6" y="88.6">2</text>
<text x="209.5" y="86.1">14</text>
<text x="209.5" y="88.6">13</text>
<text x="130.8" y="91.2">10</text>
<text x="130.8" y="93.7">11</text>
<text x="153.6" y="91.2">38</text>
<text x="153.6" y="93.7">39</text>
<text x="193.6" y="91.2">3</text>
<text x="193.6" y="93.7">4</text>
<text x="209.5" y="91.2">12</text>
<text x="209.5" y="93.7">11</text>
<text x="130.8" y="96.3">12</text>
<text x="130.8" y="98.8">13</text>
<text x="130.8" y="101.3">14</text>
<text x="153.6" y="96.3">40</text>
<text x="153.6" y="98.8">41</text>
<text x="153.6" y="101.3">42</text>
<text x="193.6" y="96.3">5</text>
<text x="193.6" y="98.8">6</text>
<text x="193.6" y="101.3">7</text>
<text x="209.5" y="96.3">10</text>
<text x="210.1" y="98.8">9</text>
<text x="210.1" y="101.3">8</text>
<text x="130.8" y="103.9">15</text>
<text x="130.8" y="106.4">16</text>
<text x="153.6" y="103.9">43</text>
<text x="153.6" y="106.4">44</text>
<text x="130.8" y="109">17</text>
<text x="130.8" y="111.5">18</text>
<text x="153.6" y="109">45</text>
<text x="153.6" y="111.5">46</text>
<text x="130.8" y="114">19</text>
<text x="130.8" y="116.6">20</text>
<text x="130.8" y="119.1">21</text>
<text x="153.6" y="114">47</text>
<text x="153.6" y="116.6">48</text>
<text x="153.6" y="119.1">49</text>
<text x="170.1" y="117.9">7</text>
<text x="170.1" y="115.3">8</text>
<text x="130.8" y="121.7">22</text>
<text x="130.8" y="124.2">23</text>
<text x="153.6" y="121.7">50</text>
<text x="153.6" y="124.2">51</text>
<text x="170.1" y="125.5">4</text>
<text x="170.1" y="122.9">5</text>
<text x="170.1" y="120.4">6</text>
<text x="130.8" y="126.7">24</text>
<text x="130.8" y="129.3">25</text>
<text x="130.8" y="131.8">26</text>
<text x="153.6" y="126.7">52</text>
<text x="153.6" y="129.3">53</text>
<text x="153.6" y="131.8">54</text>
<text x="170.1" y="130.6">2</text>
<text x="170.1" y="128">3</text>
<text x="130.8" y="134.4">27</text>
<text x="130.8" y="136.9">28</text>
<text x="153.6" y="134.4">55</text>
<text x="153.6" y="136.9">56</text>
<text x="170.1" y="133.1">1</text>
<text x="170.1" y="143.3">6</text>
<text x="170.1" y="140.7">7</text>
<text x="170.1" y="138.2">8</text>
<text x="170.1" y="148.3">4</text>
<text x="170.1" y="145.8">5</text>
<text x="170.1" y="156">1</text>
<text x="170.1" y="153.4">2</text>
<text x="170.1" y="150.9">3</text>
</g>
</svg>
